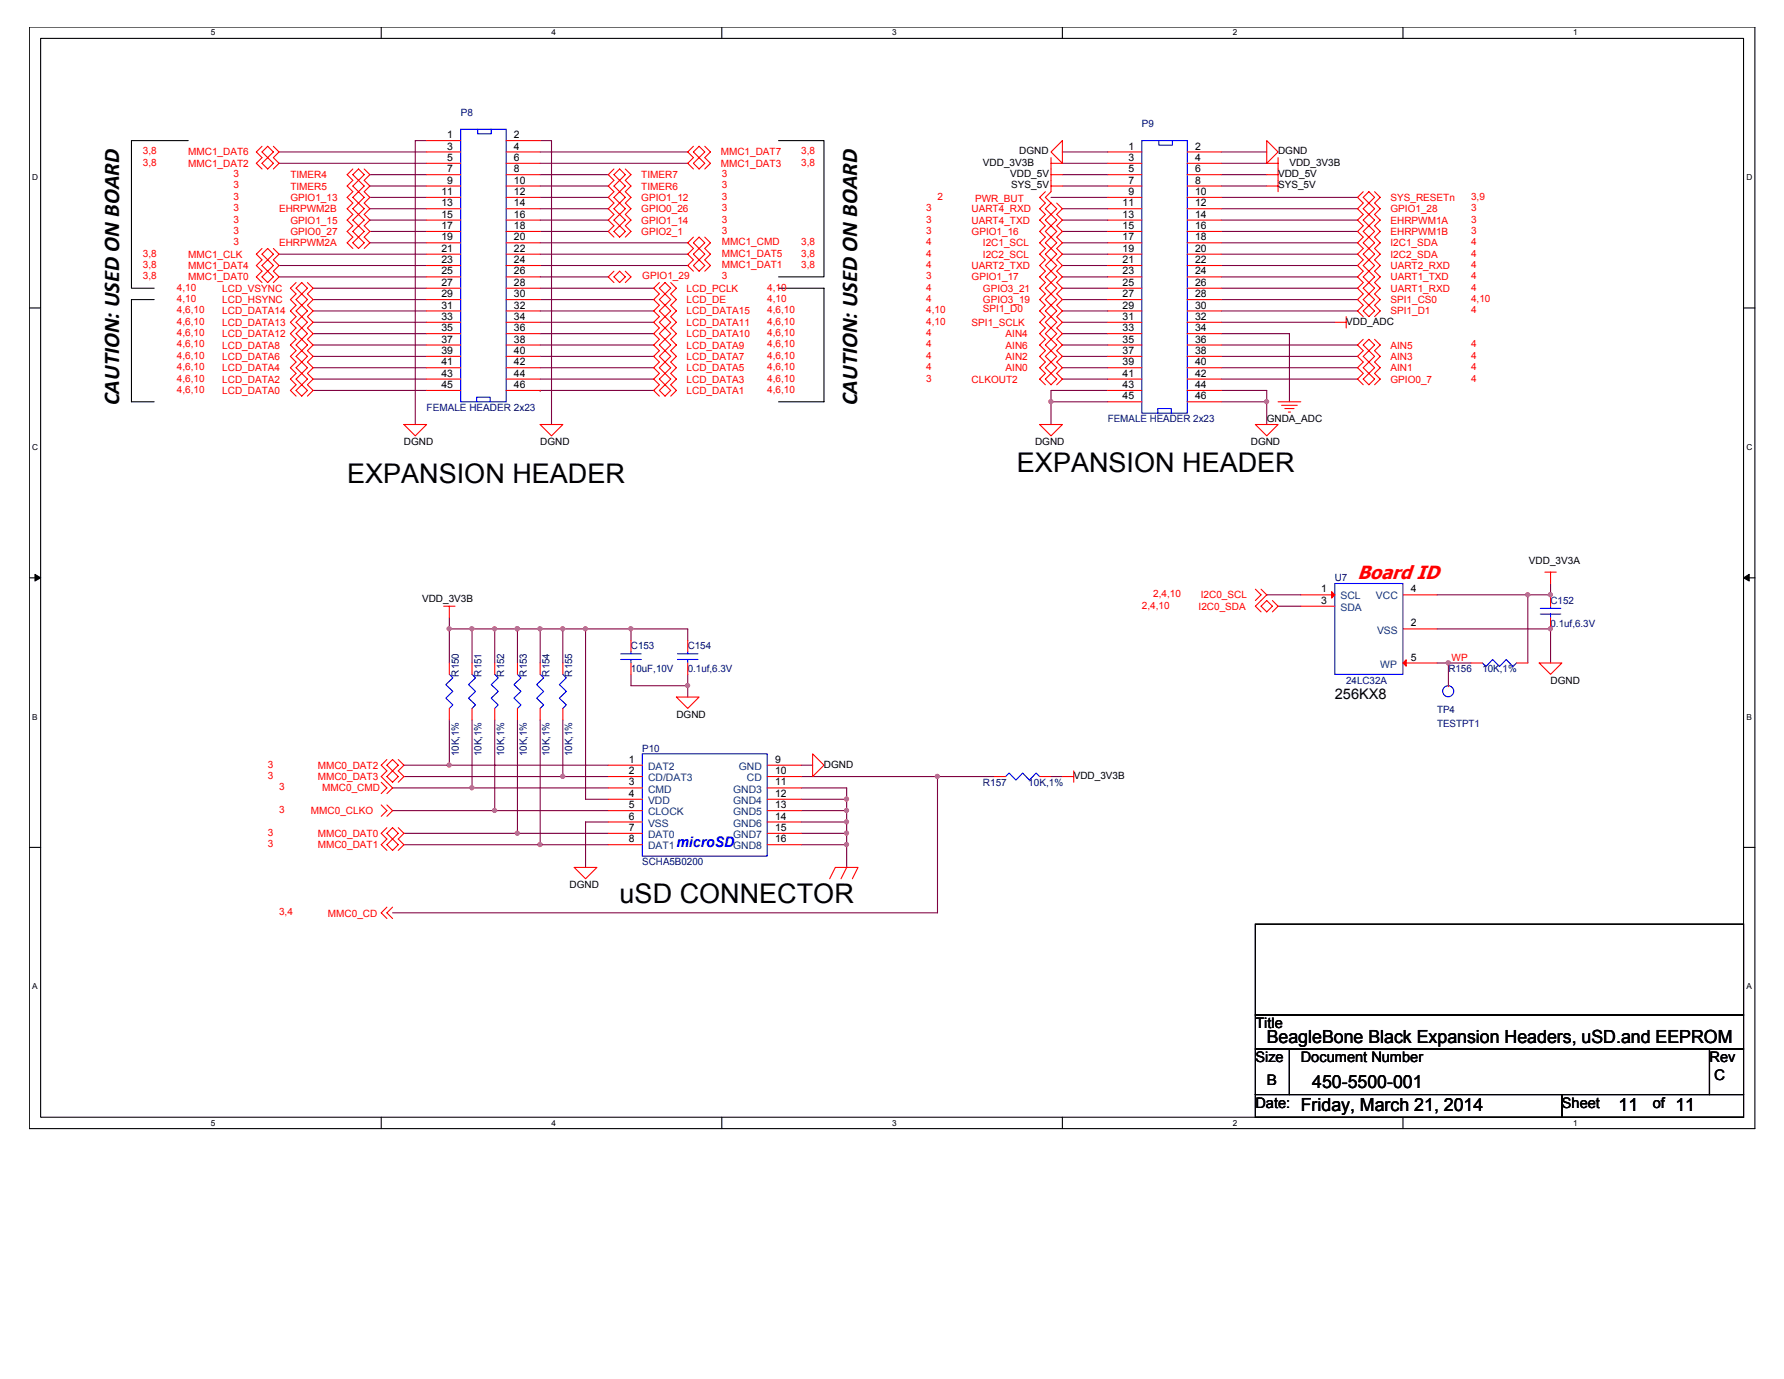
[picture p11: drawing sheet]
<svg xmlns="http://www.w3.org/2000/svg" width="279mm" height="216mm" viewBox="0 0 279 216" stroke-linecap="round" stroke-linejoin="round" font-family="sans-serif">
<path d="M4.6 4.2h270.2v172.5h-270.2zM6.4 6h266.7v168.9h-266.7z" fill="none" stroke="#000" stroke-width=".17"/>
<g fill="#fff">
<path d="M33 4.4h.7v1.4h-.7z"/>
<path d="M33 175.1h.7v1.4h-.7z"/>
</g>
<path d="M59.7 4.2v1.8M59.7 174.9v1.8" fill="none" stroke="#000" stroke-width=".17"/>
<g fill="#fff">
<path d="M86.4 4.4h.7v1.4h-.7z"/>
<path d="M86.4 175.1h.7v1.4h-.7z"/>
</g>
<path d="M113 4.2v1.8M113 174.9v1.8" fill="none" stroke="#000" stroke-width=".17"/>
<g fill="#fff">
<path d="M139.7 4.4h.7v1.4h-.7z"/>
<path d="M139.7 175.1h.7v1.4h-.7z"/>
</g>
<path d="M166.4 4.2v1.8M166.4 174.9v1.8" fill="none" stroke="#000" stroke-width=".17"/>
<g fill="#fff">
<path d="M193.1 4.4h.6v1.4h-.6z"/>
<path d="M193.1 175.1h.6v1.4h-.6z"/>
</g>
<path d="M219.7 4.2v1.8M219.7 174.9v1.8" fill="none" stroke="#000" stroke-width=".17"/>
<g fill="#fff">
<path d="M246.4 4.4h.7v1.4h-.7z"/>
<path d="M246.4 175.1h.7v1.4h-.7z"/>
<path d="M5.1 27.1h.8v1.4h-.8z"/>
<path d="M273.5 27.1h.9v1.4h-.9z"/>
<path d="M5.1 69.3h.8v1.4h-.8z"/>
<path d="M273.5 69.3h.9v1.4h-.9z"/>
</g>
<path d="M4.6 48.2h1.8M273.1 48.2h1.7" fill="none" stroke="#000" stroke-width=".17"/>
<g fill="#fff">
<path d="M5.1 111.5h.8v1.4h-.8z"/>
<path d="M273.5 111.5h.8v1.4h-.8z"/>
</g>
<path d="M4.6 90.5h1.8M273.1 90.5h1.7" fill="none" stroke="#000" stroke-width=".17"/>
<path d="M5.5 89.9l.9 .6-.9 .5zM273.1 90.5l.9-.6v1.1z" fill="#000" stroke="#000" stroke-width=".16"/>
<g fill="#fff">
<path d="M5.1 153.8h.8v1.4h-.8z"/>
<path d="M273.5 153.8h.8v1.4h-.8z"/>
</g>
<g fill="none" stroke="#000" stroke-width=".17">
<path d="M29.5 22h-8.9v23.1h3.5M121.9 22h7.1v21.3h-7.1M24.1 46.9h-3.5v16h3.5M121.9 45.1h7.1v17.8h-7.1M4.6 132.7h1.8M273.1 132.7h1.7M196.6 144.7h76.5v14.2h-76.5zM196.6 158.9h76.5v5.4h-76.5zM196.6 164.3h5.3v7.1h-5.3zM196.6 171.4h48v3.5h-48zM201.9 164.3h65.8v7.1h-65.8zM244.6 171.4h28.5v3.5h-28.5z"/>
<path d="M267.7 164.3h5.4v7.1h-5.4z"/>
</g>
<g fill="none" stroke="#800040" stroke-width=".17">
<path d="M43.7 23.8h23.1M43.7 25.6h23.1M43.7 39.8h23.1M57.9 27.3h8.9M57.9 29.1h8.9M57.9 30.9h8.9M57.9 32.7h8.9M57.9 36.2h8.9M57.9 38h8.9M57.9 34.5h8.9M66.8 22h-1.8v44.5M84.6 22h1.8v44.5"/>
<path d="M84.6 23.8h23.1M84.6 25.6h23.1M84.6 27.3h10.7M84.6 29.1h10.7M84.6 30.9h10.7M84.6 32.7h10.7M84.6 36.2h10.7M84.6 38h23.1M84.6 39.8h23.1M84.6 34.5h10.7M164.6 30.9h8.9M166.4 23.8h7.1"/>
<path d="M166.4 25.6h7.1M166.4 27.3h7.1M166.4 29.1h7.1M166.4 32.7h7.1M166.4 36.2h7.1M166.4 38h7.1M166.4 39.8h7.1M166.4 34.5h7.1M191.3 23.8h7.1M191.3 25.6h7.1M191.3 27.3h7.1M191.3 29.1h7.1"/>
<path d="M191.3 30.9h21.3M191.3 32.7h21.3M191.3 36.2h21.3M191.3 38h21.3M191.3 39.8h21.3M191.3 34.5h21.3M43.7 41.6h23.1M43.7 43.3h23.1M49 45.1h17.8M49 46.9h17.8M49 48.7h17.8M49 50.5h17.8"/>
<path d="M49 52.2h17.8M49 54h17.8M49 55.8h17.8M49 57.6h17.8M49 59.4h17.8M84.6 41.6h23.1M84.6 43.3h10.7M84.6 45.1h17.8M84.6 46.9h17.8M84.6 48.7h17.8M84.6 50.5h17.8M84.6 52.2h17.8"/>
<path d="M84.6 54h17.8M84.6 55.8h17.8M84.6 57.6h17.8M84.6 59.4h17.8M166.4 41.6h7.1M166.4 43.3h7.1M166.4 45.1h7.1M166.4 46.9h7.1M166.4 48.7h7.1M166.4 50.5h7.1M166.4 52.2h7.1M166.4 54h7.1"/>
<path d="M166.4 55.8h7.1M166.4 57.6h7.1M166.4 59.4h7.1M191.3 41.6h21.3M191.3 43.3h21.3M191.3 45.1h21.3M191.3 46.9h21.3M191.3 48.7h21.3M191.3 50.5h17.8M191.3 52.2h10.6v10.7M191.3 54h21.3M191.3 55.8h21.3"/>
<path d="M191.3 57.6h21.3M191.3 59.4h21.3M49 61.1h17.8M84.6 61.1h.1M84.6 61.1h17.8M164.6 62.9h8.9M173.5 61.1h-8.9v5.4M191.3 61.1h7.1v5.4M191.3 62.9h7.1M70.4 98.5h37.3v1.7M70.4 96.7v7.1M73.9 98.5v5.3"/>
<path d="M77.5 98.5v5.3M81 98.5v5.3M84.6 98.5v5.3M88.2 98.5v5.3M91.7 98.5v26.6h3.6M98.8 98.5v1.7M198.4 93.1h5.3M200.2 94.9h3.5M225.1 93.1h14.2v10.7M225.1 98.5h17.7v5.3M242.8 91.4v1.7h-3.5M63.3 119.8h32"/>
<path d="M70.4 112.7v7.1M73.9 112.7v10.7M77.5 112.7v14.2M81 112.7v17.8M84.6 112.7v19.5M88.2 112.7v8.9M98.8 105.6v1.8h8.9M107.7 105.6v3.5M125.5 119.8h1.8M225.1 103.8h5.3M226.8 103.8v3.6M61.5 126.9h33.8"/>
<path d="M61.5 123.4h33.8M63.3 121.6h32M63.3 130.5h32M63.3 132.2h32M95.3 128.7h-3.6v7.1M125.5 125.1h7.1v3.6M125.5 126.9h7.1M125.5 128.7h7.1M125.5 121.6h30.2M125.5 123.4h7.1v1.7M125.5 130.5h7.1M125.5 132.2h7.1"/>
<path d="M132.6 128.7v7.1M146.8 121.6v21.3h-85.3M164.6 121.6h1.8"/>
</g>
<g fill="#f0f" stroke="#f0f" stroke-width=".17">
<circle cx="198.4" cy="62.9" r=".32"/>
<circle cx="164.6" cy="62.9" r=".32"/>
<circle cx="226.8" cy="103.8" r=".32"/>
<circle cx="242.8" cy="98.4" r=".32"/>
<circle cx="242.8" cy="93.1" r=".32"/>
<circle cx="239.3" cy="93.1" r=".32"/>
<circle cx="132.6" cy="126.9" r=".32"/>
<circle cx="81" cy="130.4" r=".32"/>
<circle cx="84.6" cy="132.2" r=".32"/>
<circle cx="91.7" cy="98.4" r=".32"/>
<circle cx="77.5" cy="126.9" r=".32"/>
<circle cx="88.1" cy="98.4" r=".32"/>
<circle cx="81" cy="98.4" r=".32"/>
<circle cx="77.5" cy="98.4" r=".32"/>
<circle cx="73.9" cy="98.4" r=".32"/>
<circle cx="73.9" cy="123.3" r=".32"/>
<circle cx="70.3" cy="119.8" r=".32"/>
<circle cx="88.1" cy="121.6" r=".32"/>
<circle cx="146.8" cy="121.6" r=".32"/>
<circle cx="132.6" cy="132.2" r=".32"/>
<circle cx="107.7" cy="107.3" r=".32"/>
<circle cx="98.8" cy="98.4" r=".32"/>
<circle cx="84.6" cy="98.4" r=".32"/>
<circle cx="70.3" cy="98.4" r=".32"/>
<circle cx="132.6" cy="125.1" r=".32"/>
<circle cx="132.6" cy="128.7" r=".32"/>
<circle cx="132.6" cy="130.4" r=".32"/>
</g>
<g fill="none" stroke="#f00" stroke-width=".17">
<path d="M41 38.9l-.9 .9 .9 .9-.9 .9 .9 .9-.9 .8 .9 .9M41 22.9l-.9 .9 .9 .9-.9 .9 .9 .9M41 25.6l.9-.9 .9 .9-.9 .9zM41.9 38.9l.9 .9-.9 .9-.9-.9zM41.9 22.9l.9 .9-.9 .9-.9-.9zM42.8 38.9l.9 .9-.9 .9 .9 .9-.9 .9 .9 .8-.9 .9M42.8 22.9l.9 .9-.9 .9 .9 .9-.9 .9M55.3 26.5l-.9 .8 .9 .9-.9 .9 .9 .9-.9 .9 .9 .9-.9 .9 .9 .9-.9 .9 .9 .8-.9 .9 .9 .9-.9 .9 .9 .9M55.3 27.3l.8-.8 .9 .8-.9 .9zM55.3 38l.8-.9 .9 .9-.9 .9zM56.1 31.8l-.8 .9 .8 .9M56.1 31.8l.9 .9-.9 .9"/>
<path d="M56.1 35.3l-.8 .9 .8 .9M56.1 35.3l.9 .9-.9 .9M56.1 30l-.8 .9 .8 .9M56.1 30l.9 .9-.9 .9M56.1 33.6l-.8 .9 .8 .8M56.1 33.6l.9 .9-.9 .8M56.1 28.2l-.8 .9 .8 .9M56.1 28.2l.9 .9-.9 .9M57 26.5l.9 .8-.9 .9 .9 .9-.9 .9 .9 .9-.9 .9 .9 .9-.9 .9 .9 .9-.9 .8 .9 .9-.9 .9 .9 .9-.9 .9M66.8 27.3h5.4M66.8 29.1h5.4M66.8 25.6h5.4"/>
<path d="M66.8 22h5.4M66.8 23.8h5.4M66.8 30.9h5.4M66.8 32.7h5.4M66.8 34.5h5.4M66.8 36.2h5.4M66.8 38h5.4M66.8 39.8h5.4M79.3 27.3h5.3M79.3 29.1h5.3M79.3 25.6h5.3M79.3 22h5.3"/>
<path d="M79.3 23.8h5.3M79.3 30.9h5.3M79.3 32.7h5.3M79.3 34.5h5.3M79.3 36.2h5.3M79.3 38h5.3M79.3 39.8h5.3M96.2 26.5l-.9 .8 .9 .9-.9 .9 .9 .9-.9 .9 .9 .9-.9 .9 .9 .9-.9 .9 .9 .8-.9 .9 .9 .9M97 31.8l-.8 .9 .8 .9M97 31.8l.9 .9-.9 .9M97 30l-.8 .9 .8 .9M97 30l.9 .9-.9 .9"/>
<path d="M97 33.6l-.8 .9 .8 .8M97 33.6l.9 .9-.9 .8M97 26.5l.9 .8-.9 .9-.8-.9zM97 28.2l-.8 .9 .8 .9M97 28.2l.9 .9-.9 .9M97 35.3l.9 .9-.9 .9-.8-.9zM97.9 26.5l.9 .8-.9 .9 .9 .9-.9 .9 .9 .9-.9 .9 .9 .9-.9 .9 .9 .9-.9 .8 .9 .9-.9 .9M108.6 37.1l-.9 .9 .9 .9-.9 .9 .9 .9-.9 .9 .9 .9M108.6 22.9l-.9 .9 .9 .9-.9 .9 .9 .9M109.5 37.1l.9 .9-.9 .9-.9-.9zM109.5 22.9l.9 .9-.9 .9-.9-.9zM109.5 24.7l.9 .9-.9 .9-.9-.9z"/>
<path d="M109.5 38.9l-.9 .9 .9 .9M109.5 38.9l.9 .9-.9 .9M110.4 37.1l.9 .9-.9 .9 .9 .9-.9 .9 .9 .9-.9 .9M110.4 22.9l.9 .9-.9 .9 .9 .9-.9 .9M163.7 30l-.9 .9 .9 .9-.9 .9 .9 .9-.9 .9 .9 .8-.9 .9 .9 .9-.9 .9 .9 .9-.9 .9 .9 .9-.9 .9 .9 .9-.9 .8 .9 .9-.9 .9 .9 .9-.9 .9 .9 .9-.9 .9 .9 .9-.9 .9 .9 .8-.9 .9 .9 .9-.9 .9 .9 .9-.9 .9 .9 .9-.9 .9 .9 .9-.9 .9 .9 .8M164.6 23.8l1.8-1.8v3.6zM164.6 38.9l-.9 .9 .9 .9M164.6 38.9l.9 .9-.9 .9M164.6 37.1l-.9 .9 .9 .9M164.6 37.1l.9 .9-.9 .9M164.6 31.8l-.9 .9 .9 .9M164.6 31.8l.9 .9-.9 .9"/>
<path d="M164.6 24.7v5.3l-.9 .9 .9 .9M164.6 33.6l-.9 .9 .9 .8M164.6 33.6l.9 .9-.9 .8M164.6 35.3l-.9 .9 .9 .9M164.6 35.3l.9 .9-.9 .9M164.6 27.3h1.8M164.6 29.1h1.8M164.6 25.6h1.8M165.5 31.8l.9 .9-.9 .9 .9 .9-.9 .8 .9 .9-.9 .9 .9 .9-.9 .9 .9 .9-.9 .9 .9 .9-.9 .9 .9 .8-.9 .9 .9 .9-.9 .9 .9 .9-.9 .9 .9 .9-.9 .9 .9 .9-.9 .8 .9 .9-.9 .9 .9 .9-.9 .9 .9 .9-.9 .9 .9 .9-.9 .9 .9 .9-.9 .8M173.5 27.3h5.3M173.5 29.1h5.3M173.5 25.6h5.3"/>
<path d="M173.5 23.8h5.3M173.5 30.9h5.3M173.5 32.7h5.3M173.5 34.5h5.3M173.5 36.2h5.3M173.5 38h5.3M173.5 39.8h5.3M185.9 27.3h5.4M185.9 29.1h5.4M185.9 25.6h5.4M185.9 23.8h5.4M185.9 30.9h5.4"/>
<path d="M185.9 32.7h5.4M185.9 34.5h5.4M185.9 36.2h5.4M185.9 38h5.4M185.9 39.8h5.4M198.4 22l1.8 1.8-1.8 1.8zM198.4 27.3h1.8M198.4 29.1h1.8M198.4 25.6h1.8M200.2 24.7v5.3M213.5 30l-.9 .9 .9 .9-.9 .9 .9 .9-.9 .9 .9 .8-.9 .9 .9 .9-.9 .9 .9 .9-.9 .9 .9 .9-.9 .9 .9 .9-.9 .8 .9 .9-.9 .9 .9 .9-.9 .9 .9 .9-.9 .9 .9 .9M214.4 38.9l-.9 .9 .9 .9"/>
<path d="M214.4 38.9l.9 .9-.9 .9M214.4 37.1l-.9 .9 .9 .9M214.4 37.1l.9 .9-.9 .9M214.4 33.6l-.9 .9 .9 .8M214.4 33.6l.9 .9-.9 .8M214.4 30l.9 .9-.9 .9-.9-.9zM214.4 31.8l-.9 .9 .9 .9M214.4 31.8l.9 .9-.9 .9M214.4 35.3l-.9 .9 .9 .9M214.4 35.3l.9 .9-.9 .9M215.3 30l.9 .9-.9 .9 .9 .9-.9 .9 .9 .9-.9 .8 .9 .9-.9 .9 .9 .9-.9 .9 .9 .9-.9 .9 .9 .9-.9 .9 .9 .8-.9 .9 .9 .9-.9 .9 .9 .9-.9 .9 .9 .9-.9 .9M41.9 40.7l-.9 .9 .9 .9"/>
<path d="M41.9 40.7l.9 .9-.9 .9M41.9 42.5l.9 .8-.9 .9-.9-.9zM46.4 44.2l-.9 .9 .9 .9-.9 .9 .9 .9-.9 .9 .9 .9-.9 .9 .9 .8-.9 .9 .9 .9-.9 .9 .9 .9-.9 .9 .9 .9-.9 .9 .9 .9-.9 .9 .9 .8-.9 .9 .9 .9M46.4 45.1l.9-.9 .8 .9-.8 .9zM47.3 51.3l-.9 .9 .9 .9M47.3 51.3l.8 .9-.8 .9M47.3 53.1l-.9 .9 .9 .9M47.3 53.1l.8 .9-.8 .9M47.3 54.9l-.9 .9 .9 .9M47.3 54.9l.8 .9-.8 .9M47.3 56.7l-.9 .9 .9 .9M47.3 56.7l.8 .9-.8 .9"/>
<path d="M47.3 58.5l-.9 .9 .9 .8M47.3 58.5l.8 .9-.8 .8M47.3 47.8l-.9 .9 .9 .9M47.3 47.8l.8 .9-.8 .9M47.3 46l-.9 .9 .9 .9M47.3 46l.8 .9-.8 .9M47.3 49.6l-.9 .9 .9 .8M47.3 49.6l.8 .9-.8 .8M48.1 44.2l.9 .9-.9 .9 .9 .9-.9 .9 .9 .9-.9 .9 .9 .9-.9 .8 .9 .9-.9 .9 .9 .9-.9 .9 .9 .9-.9 .9 .9 .9-.9 .9 .9 .9-.9 .8 .9 .9-.9 .9M66.8 50.5h5.4M66.8 41.6h5.4M66.8 43.3h5.4"/>
<path d="M66.8 45.1h5.4M66.8 46.9h5.4M66.8 48.7h5.4M66.8 52.2h5.4M66.8 54h5.4M66.8 55.8h5.4M66.8 57.6h5.4M66.8 59.4h5.4M79.3 50.5h5.3M79.3 41.6h5.3M79.3 43.3h5.3M79.3 45.1h5.3"/>
<path d="M79.3 46.9h5.3M79.3 48.7h5.3M79.3 52.2h5.3M79.3 54h5.3M79.3 55.8h5.3M79.3 57.6h5.3M79.3 59.4h5.3M96.2 42.5l-.9 .8 .9 .9M97 42.5l.9 .8-.9 .9-.8-.9zM97.9 42.5l.9 .8-.9 .9M103.3 44.2l-.9 .9 .9 .9-.9 .9 .9 .9-.9 .9 .9 .9-.9 .9 .9 .8-.9 .9 .9 .9-.9 .9 .9 .9-.9 .9 .9 .9-.9 .9 .9 .9-.9 .9 .9 .8-.9 .9 .9 .9M104.2 58.5l-.9 .9 .9 .8"/>
<path d="M104.2 58.5l.8 .9-.8 .8M104.2 56.7l-.9 .9 .9 .9M104.2 56.7l.8 .9-.8 .9M104.2 54.9l-.9 .9 .9 .9M104.2 54.9l.8 .9-.8 .9M104.2 53.1l-.9 .9 .9 .9M104.2 53.1l.8 .9-.8 .9M104.2 44.2l.8 .9-.8 .9-.9-.9zM104.2 47.8l-.9 .9 .9 .9M104.2 47.8l.8 .9-.8 .9M104.2 46l-.9 .9 .9 .9M104.2 46l.8 .9-.8 .9"/>
<path d="M104.2 49.6l-.9 .9 .9 .8M104.2 49.6l.8 .9-.8 .8M104.2 51.3l-.9 .9 .9 .9M104.2 51.3l.8 .9-.8 .9M105 44.2l.9 .9-.9 .9 .9 .9-.9 .9 .9 .9-.9 .9 .9 .9-.9 .8 .9 .9-.9 .9 .9 .9-.9 .9 .9 .9-.9 .9 .9 .9-.9 .9 .9 .9-.9 .8 .9 .9-.9 .9M109.5 40.7l.9 .9-.9 .9-.9-.9zM163.7 59.4l.9-.9 .9 .9-.9 .8zM164.6 47.8l-.9 .9 .9 .9M164.6 47.8l.9 .9-.9 .9M164.6 44.2l-.9 .9 .9 .9M164.6 44.2l.9 .9-.9 .9M164.6 46l-.9 .9 .9 .9"/>
<path d="M164.6 46l.9 .9-.9 .9M164.6 40.7l-.9 .9 .9 .9M164.6 40.7l.9 .9-.9 .9M164.6 51.3l-.9 .9 .9 .9M164.6 51.3l.9 .9-.9 .9M164.6 53.1l-.9 .9 .9 .9M164.6 53.1l.9 .9-.9 .9M164.6 54.9l-.9 .9 .9 .9M164.6 54.9l.9 .9-.9 .9M164.6 56.7l-.9 .9 .9 .9M164.6 56.7l.9 .9-.9 .9M164.6 49.6l-.9 .9 .9 .8"/>
<path d="M164.6 49.6l.9 .9-.9 .8M164.6 42.5l-.9 .8 .9 .9M164.6 42.5l.9 .8-.9 .9M173.5 50.5h5.3M173.5 41.6h5.3M173.5 43.3h5.3M173.5 45.1h5.3M173.5 46.9h5.3M173.5 48.7h5.3M173.5 52.2h5.3M173.5 54h5.3M173.5 55.8h5.3"/>
<path d="M173.5 57.6h5.3M173.5 59.4h5.3M185.9 50.5h5.4M185.9 41.6h5.4M185.9 43.3h5.4M185.9 45.1h5.4M185.9 46.9h5.4M185.9 48.7h5.4M185.9 52.2h5.4M185.9 54h5.4M185.9 55.8h5.4M185.9 57.6h5.4"/>
<path d="M185.9 59.4h5.4M209.1 50.5h1.7M210.8 49.6v1.7M213.5 53.1l-.9 .9 .9 .9-.9 .9 .9 .9-.9 .9 .9 .9-.9 .9 .9 .8M214.4 47.8l.9 .9-.9 .9-.9-.9zM214.4 46l-.9 .9 .9 .9M214.4 46l.9 .9-.9 .9M214.4 42.5l-.9 .8 .9 .9M214.4 42.5l.9 .8-.9 .9M214.4 40.7l-.9 .9 .9 .9M214.4 40.7l.9 .9-.9 .9M214.4 44.2l-.9 .9 .9 .9"/>
<path d="M214.4 44.2l.9 .9-.9 .9M214.4 53.1l.9 .9-.9 .9-.9-.9zM214.4 54.9l-.9 .9 .9 .9M214.4 54.9l.9 .9-.9 .9M214.4 56.7l-.9 .9 .9 .9M214.4 56.7l.9 .9-.9 .9M214.4 58.5l.9 .9-.9 .8-.9-.8zM215.3 53.1l.9 .9-.9 .9 .9 .9-.9 .9 .9 .9-.9 .9 .9 .9-.9 .8M46.4 61.1l.9-.9 .8 .9-.8 .9zM63.3 66.5h3.5l-1.8 1.7zM66.8 61.1h5.4M79.3 61.1h5.3"/>
<path d="M84.6 66.5h3.6l-1.8 1.7zM104.2 60.2l.8 .9-.8 .9-.9-.9zM162.8 66.5h3.6l-1.8 1.7zM173.5 62.9h5.3M173.5 61.1h5.3M185.9 62.9h5.4M185.9 61.1h5.4M196.6 66.5h3.6l-1.8 1.7zM200.2 62.9h3.5M200.7 63.5h2.5M201.2 64h1.5M201.8 64.5h.3"/>
<path d="M69.5 94.9h1.8M70.4 94.9v1.8M196.6 92.2l.9 .9-.9 .9M197.5 92.2l.9 .9-1.8 1.8 .9 .9M198.4 94l.9 .9-.9 .9-.9-.9zM199.3 94l.9 .9-.9 .9M203.7 94.9h5.4M203.7 93.1h5.4M219.7 93.1h5.4M219.7 98.5h5.4M241.9 89.6h1.8M242.8 89.6v1.8"/>
<path d="M242.8 93.1v1.8M242.8 96.7v1.8M60.6 118.9l-.9 .9 .9 .9-.9 .9 1.8 1.8-.9 .8M60.6 119.8l.9-.9 .9 .9-.9 .9zM62.4 118.9l.9 .9-.9 .9 .9 .9-.9 .9M70.4 103.8v1.8M70.4 110.9v1.8M73.9 103.8v1.8M73.9 110.9v1.8M77.5 103.8v1.8M77.5 110.9v1.8M81 103.8v1.8"/>
<path d="M81 110.9v1.8M84.6 103.8v1.8M84.6 110.9v1.8M88.2 103.8v1.8M88.2 110.9v1.8M95.3 119.8h5.3M98.8 100.2v1.8M98.8 103.8v1.8M105.9 109.1h3.6l-1.8 1.8zM107.7 100.2v1.8M107.7 103.8v1.8M120.2 119.8h5.3"/>
<path d="M127.3 118l1.7 1.8-1.7 1.8zM219.7 103.8h5.4M226.8 107.4h.1M230.4 103.8h1.8M237.5 103.8h1.8M241.1 103.8h3.5l-1.8 1.8zM59.7 126l.9 .9-.9 .9M59.7 122.5l.9 .9-.9 .8M60.6 126l.9 .9-.9 .9M60.6 129.6l-.9 .9 .9 .9-.9 .8 .9 .9M60.6 130.5l.9-.9 .9 .9-.9 .9zM60.6 132.2l.9-.8 .9 .8-.9 .9z"/>
<path d="M61.5 120.7l.9 .9-.9 .9-.9-.9zM62.4 129.6l.9 .9-.9 .9 .9 .8-.9 .9M89.9 135.8h3.6l-1.8 1.8zM95.3 121.6h5.3M95.3 123.4h5.3M95.3 125.1h5.3M95.3 126.9h5.3M95.3 128.7h5.3M95.3 130.5h5.3M95.3 132.2h5.3M120.2 121.6h5.3M120.2 123.4h5.3"/>
<path d="M120.2 125.1h5.3M120.2 126.9h5.3M120.2 128.7h5.3M120.2 130.5h5.3M120.2 132.2h5.3M129.9 137.6l.9-1.8h3.6l-.9 1.8M132.6 135.8l-.9 1.8M155.7 121.6h1.8M162.8 121.6h1.8M166.4 121.6h1.8M168.2 120.7v1.8M60.6 142l-.9 .9 .9 .9"/>
<path d="M61.5 142l-.9 .9 .9 .9"/>
</g>
<g fill="none" stroke="#00f" stroke-width=".17">
<path d="M72.2 20.2h7.1v42.7h-7.1zM74.8 20.2v.8h2.1v-.8M178.8 22h7.1v42.7h-7.1zM181.5 22v.7h2.1v-.7M74.6 62.9v-.7h2.2v.7M181.3 64.7v-.7h2.1v.7M209.1 91.4h10.6v14.2h-10.6zM241.2 96.1h3.2M241.2 95.2h3.2M242.8 94.9v.3M242.8 96.1v.6M70.4 105.6l.5 .5-1.1 1.1 1.1 1-1.1 1.1 1.1 1.1-.5 .5"/>
<path d="M73.9 105.6l.6 .5-1.1 1.1 1.1 1-1.1 1.1 1.1 1.1-.6 .5M77.5 105.6l.5 .5-1.1 1.1 1.1 1-1.1 1.1 1.1 1.1-.5 .5M81 105.6l.6 .5-1.1 1.1 1.1 1-1.1 1.1 1.1 1.1-.6 .5M84.6 105.6l.5 .5-1.1 1.1 1.1 1-1.1 1.1 1.1 1.1-.5 .5M88.2 105.6l.5 .5-1.1 1.1 1.1 1-1.1 1.1 1.1 1.1-.5 .5M97.2 103.3h3.2M97.2 102.4h3.2M98.8 102v.4M98.8 103.3v.5M100.6 118h19.6v16h-19.6zM106.1 103.3h3.2M106.1 102.4h3.2"/>
<path d="M107.7 102v.4M107.7 103.3v.5M232.2 103.8l.5 .6 1.1-1.1 1 1.1 1.1-1.1 1.1 1.1 .5-.6M157.5 121.6l.5-.6 1.1 1.1 1.1-1.1 1 1.1 1.1-1.1 .5 .6"/>
<circle cx="226.8" cy="108.2" r=".87"/>
</g>
<g fill="#f00" stroke="#f00" stroke-width=".17">
<path d="M208.5 92.6l.6 .5-.6 .5z"/>
<path d="M219.7 103.8l.5-.5v1z"/>
</g>
<g font-size="4.2">
<text x="54.4" y="75.6">EXPANSION HEADER</text>
<text x="159.3" y="73.8">EXPANSION HEADER</text>
<text x="97" y="141.4">uSD CONNECTOR</text>
</g>
<g font-size="3.5">
<text x="18.7" y="63.5" transform="rotate(-90 18.7 63.5)">CAUTION: USED ON BOARD</text>
<text x="134.3" y="63.5" transform="rotate(-90 134.3 63.5)">CAUTION: USED ON BOARD</text>
</g>
<text font-size="3" fill="#f00" x="212.6" y="90.6">Board ID</text>
<g font-size="2.8">
<text x="198.4" y="163.2">BeagleBone Black Expansion Headers, uSD.and EEPROM</text>
<text x="203.7" y="173.9">Friday, March 21, 2014</text>
<text x="205.5" y="170.3">450-5500-001</text>
<text x="253.5" y="173.9">11</text>
<text x="262.4" y="173.9">11</text>
</g>
<g font-size="2.3">
<text x="209.1" y="109.4">256KX8</text>
<text x="196.6" y="161">Title</text>
<text x="196.6" y="166.3">Size</text>
<text x="203.7" y="166.3">Document Number</text>
<text x="267.7" y="166.3">Rev</text>
<text x="196.6" y="173.4">Date:</text>
<text x="198.4" y="169.9">B</text>
<text x="244.6" y="173.4">Sheet</text>
<text x="258.8" y="173.4">of</text>
<text x="268.4" y="169.2">C</text>
</g>
<text font-size="2.3" fill="#00f" x="105.9" y="132.5">microSD</text>
<g font-size="1.6">
<text x="70" y="21.6">1</text>
<text x="70" y="23.4">3</text>
<text x="80.5" y="21.6">2</text>
<text x="80.5" y="23.4">4</text>
<text x="176.7" y="23.4">1</text>
<text x="187.2" y="23.4">2</text>
<text x="70" y="25.2">5</text>
<text x="70" y="27">7</text>
<text x="70" y="28.7">9</text>
<text x="80.5" y="25.2">6</text>
<text x="80.5" y="27">8</text>
<text x="80.5" y="28.7">10</text>
<text x="153.9" y="26">VDD_3V3B</text>
<text x="158.2" y="27.7">VDD_5V</text>
<text x="158.4" y="29.5">SYS_5V</text>
<text x="159.6" y="24.2">DGND</text>
<text x="176.7" y="25.2">3</text>
<text x="176.7" y="27">5</text>
<text x="176.7" y="28.7">7</text>
<text x="187.2" y="25.2">4</text>
<text x="187.2" y="27">6</text>
<text x="187.2" y="28.7">8</text>
<text x="200.2" y="27.7">VDD_5V</text>
<text x="200.2" y="29.5">SYS_5V</text>
<text x="200.2" y="24.2">DGND</text>
<text x="201.9" y="26">VDD_3V3B</text>
<text x="69.1" y="30.5">11</text>
<text x="69.1" y="32.3">13</text>
<text x="69.1" y="34.1">15</text>
<text x="69.1" y="35.9">17</text>
<text x="80.5" y="30.5">12</text>
<text x="80.5" y="32.3">14</text>
<text x="80.5" y="34.1">16</text>
<text x="80.5" y="35.9">18</text>
<text x="175.8" y="32.3">11</text>
<text x="175.8" y="34.1">13</text>
<text x="175.8" y="35.9">15</text>
<text x="176.7" y="30.5">9</text>
<text x="187.2" y="30.5">10</text>
<text x="187.2" y="32.3">12</text>
<text x="187.2" y="34.1">14</text>
<text x="187.2" y="35.9">16</text>
<text x="69.1" y="37.6">19</text>
<text x="69.1" y="39.4">21</text>
<text x="69.1" y="41.2">23</text>
<text x="80.5" y="37.6">20</text>
<text x="80.5" y="39.4">22</text>
<text x="80.5" y="41.2">24</text>
<text x="175.8" y="37.6">17</text>
<text x="175.8" y="39.4">19</text>
<text x="175.8" y="41.2">21</text>
<text x="187.2" y="37.6">18</text>
<text x="187.2" y="39.4">20</text>
<text x="187.2" y="41.2">22</text>
<text x="69.1" y="43">25</text>
<text x="69.1" y="44.7">27</text>
<text x="69.1" y="46.5">29</text>
<text x="80.5" y="43">26</text>
<text x="80.5" y="44.7">28</text>
<text x="80.5" y="46.5">30</text>
<text x="175.8" y="43">23</text>
<text x="175.8" y="44.7">25</text>
<text x="175.8" y="46.5">27</text>
<text x="187.2" y="43">24</text>
<text x="187.2" y="44.7">26</text>
<text x="187.2" y="46.5">28</text>
<text x="69.1" y="48.3">31</text>
<text x="69.1" y="50.1">33</text>
<text x="69.1" y="51.9">35</text>
<text x="69.1" y="53.6">37</text>
<text x="80.5" y="48.3">32</text>
<text x="80.5" y="50.1">34</text>
<text x="80.5" y="51.9">36</text>
<text x="80.5" y="53.6">38</text>
<text x="175.8" y="48.3">29</text>
<text x="175.8" y="50.1">31</text>
<text x="175.8" y="51.9">33</text>
<text x="175.8" y="53.6">35</text>
<text x="187.2" y="48.3">30</text>
<text x="187.2" y="50.1">32</text>
<text x="187.2" y="51.9">34</text>
<text x="187.2" y="53.6">36</text>
<text x="210.8" y="50.8">VDD_ADC</text>
<text x="69.1" y="55.4">39</text>
<text x="69.1" y="57.2">41</text>
<text x="69.1" y="59">43</text>
<text x="80.5" y="55.4">40</text>
<text x="80.5" y="57.2">42</text>
<text x="80.5" y="59">44</text>
<text x="175.8" y="55.4">37</text>
<text x="175.8" y="57.2">39</text>
<text x="175.8" y="59">41</text>
<text x="187.2" y="55.4">38</text>
<text x="187.2" y="57.2">40</text>
<text x="187.2" y="59">42</text>
<text x="69.1" y="60.7">45</text>
<text x="80.5" y="60.7">46</text>
<text x="175.8" y="60.7">43</text>
<text x="175.8" y="62.5">45</text>
<text x="187.2" y="60.7">44</text>
<text x="187.2" y="62.5">46</text>
<text x="63.3" y="69.7">DGND</text>
<text x="84.6" y="69.7">DGND</text>
<text x="162.1" y="69.7">DGND</text>
<text x="195.9" y="69.7">DGND</text>
<text x="198.4" y="66.1">GNDA_ADC</text>
<text x="239.5" y="88.3">VDD_3V3A</text>
<text x="66.1" y="94.2">VDD_3V3B</text>
<text x="206.9" y="92.8">1</text>
<text x="206.9" y="94.5">3</text>
<text x="221" y="92.8">4</text>
<text x="221" y="98.1">2</text>
<text x="221" y="103.4">5</text>
<text x="242.8" y="107">DGND</text>
<text x="105.9" y="112.4">DGND</text>
<text x="98.5" y="119.4">1</text>
<text x="121.4" y="119.4">9</text>
<text x="98.5" y="121.2">2</text>
<text x="98.5" y="123">3</text>
<text x="98.5" y="124.8">4</text>
<text x="121.4" y="123">11</text>
<text x="121.4" y="124.8">12</text>
<text x="121.4" y="121.2">10</text>
<text x="129" y="120.2">DGND</text>
<text x="168.2" y="122">VDD_3V3B</text>
<text x="98.5" y="126.5">5</text>
<text x="98.5" y="128.3">6</text>
<text x="98.5" y="130.1">7</text>
<text x="98.5" y="131.9">8</text>
<text x="121.4" y="126.5">13</text>
<text x="121.4" y="128.3">14</text>
<text x="121.4" y="130.1">15</text>
<text x="121.4" y="131.9">16</text>
<text x="89.2" y="139">DGND</text>
</g>
<g font-size="1.6" fill="#000080">
<text x="72.2" y="18.1">P8</text>
<text x="178.8" y="19.9">P9</text>
<text x="66.8" y="64.3">FEMALE HEADER 2x23</text>
<text x="173.5" y="66.1">FEMALE HEADER 2x23</text>
<text x="209.1" y="91">U7</text>
<text x="242.8" y="94.6">C152</text>
<text x="98.8" y="101.7">C153</text>
<text x="107.7" y="101.7">C154</text>
<text x="242.8" y="98.1">0.1uf,6.3V</text>
<text x="71.9" y="105.9" transform="rotate(-90 71.9 105.9)">R150</text>
<text x="75.4" y="105.9" transform="rotate(-90 75.4 105.9)">R151</text>
<text x="79" y="105.9" transform="rotate(-90 79 105.9)">R152</text>
<text x="82.5" y="105.9" transform="rotate(-90 82.5 105.9)">R153</text>
<text x="86.1" y="105.9" transform="rotate(-90 86.1 105.9)">R154</text>
<text x="89.6" y="105.9" transform="rotate(-90 89.6 105.9)">R155</text>
<text x="98.8" y="105.2">10uF,10V</text>
<text x="107.7" y="105.2">0.1uf,6.3V</text>
<text x="210.8" y="107">24LC32A</text>
<text x="226.8" y="105.2">R156</text>
<text x="232.2" y="105.2">10K,1%</text>
<text x="225.1" y="111.6">TP4</text>
<text x="225.1" y="113.8">TESTPT1</text>
<text x="71.9" y="118.4" transform="rotate(-90 71.9 118.4)">10K,1%</text>
<text x="75.4" y="118.4" transform="rotate(-90 75.4 118.4)">10K,1%</text>
<text x="79" y="118.4" transform="rotate(-90 79 118.4)">10K,1%</text>
<text x="82.5" y="118.4" transform="rotate(-90 82.5 118.4)">10K,1%</text>
<text x="86.1" y="118.4" transform="rotate(-90 86.1 118.4)">10K,1%</text>
<text x="89.6" y="118.4" transform="rotate(-90 89.6 118.4)">10K,1%</text>
<text x="100.6" y="117.7">P10</text>
<text x="153.9" y="123">R157</text>
<text x="161" y="123">10K,1%</text>
<text x="100.6" y="135.5">SCHA5B0200</text>
</g>
<g font-size="1.6" fill="#f00">
<text x="22.4" y="24.2">3,8</text>
<text x="22.4" y="25.9">3,8</text>
<text x="29.5" y="24.3">MMC1_DAT6</text>
<text x="29.5" y="26.1">MMC1_DAT2</text>
<text x="36.6" y="27.7">3</text>
<text x="36.6" y="29.5">3</text>
<text x="45.5" y="27.9">TIMER4</text>
<text x="45.5" y="29.7">TIMER5</text>
<text x="100.4" y="27.9">TIMER7</text>
<text x="100.4" y="29.7">TIMER6</text>
<text x="112.9" y="24.3">MMC1_DAT7</text>
<text x="112.9" y="26.1">MMC1_DAT3</text>
<text x="113" y="27.7">3</text>
<text x="113" y="29.5">3</text>
<text x="125.5" y="24.2">3,8</text>
<text x="125.5" y="25.9">3,8</text>
<text x="36.6" y="31.3">3</text>
<text x="36.6" y="34.8">3</text>
<text x="36.6" y="33.1">3</text>
<text x="43.7" y="33.2">EHRPWM2B</text>
<text x="45.5" y="31.5">GPIO1_13</text>
<text x="45.5" y="35">GPIO1_15</text>
<text x="100.4" y="33.2">GPIO0_26</text>
<text x="100.4" y="31.5">GPIO1_12</text>
<text x="100.4" y="35">GPIO1_14</text>
<text x="113" y="33.1">3</text>
<text x="113" y="31.3">3</text>
<text x="113" y="34.8">3</text>
<text x="145" y="33.1">3</text>
<text x="145" y="34.8">3</text>
<text x="146.8" y="31.3">2</text>
<text x="152.2" y="33.2">UART4_RXD</text>
<text x="152.2" y="35">UART4_TXD</text>
<text x="152.7" y="31.6">PWR_BUT</text>
<text x="217.8" y="35">EHRPWM1A</text>
<text x="217.8" y="31.5">SYS_RESETn</text>
<text x="217.8" y="33.2">GPIO1_28</text>
<text x="230.4" y="34.8">3</text>
<text x="230.4" y="31.3">3,9</text>
<text x="230.4" y="33.1">3</text>
<text x="22.4" y="40.2">3,8</text>
<text x="22.4" y="42">3,8</text>
<text x="29.5" y="40.3">MMC1_CLK</text>
<text x="36.6" y="36.6">3</text>
<text x="36.6" y="38.4">3</text>
<text x="43.7" y="38.6">EHRPWM2A</text>
<text x="45.5" y="36.8">GPIO0_27</text>
<text x="100.4" y="36.8">GPIO2_1</text>
<text x="113" y="36.6">3</text>
<text x="113" y="38.4">MMC1_CMD</text>
<text x="113" y="40.2">MMC1_DAT5</text>
<text x="113" y="42">MMC1_DAT1</text>
<text x="125.5" y="38.4">3,8</text>
<text x="125.5" y="40.2">3,8</text>
<text x="125.5" y="42">3,8</text>
<text x="145" y="40.2">4</text>
<text x="145" y="38.4">4</text>
<text x="145" y="42">4</text>
<text x="145" y="36.6">3</text>
<text x="152.2" y="36.8">GPIO1_16</text>
<text x="153.9" y="40.3">I2C2_SCL</text>
<text x="153.9" y="38.6">I2C1_SCL</text>
<text x="217.8" y="40.3">I2C2_SDA</text>
<text x="217.8" y="38.6">I2C1_SDA</text>
<text x="217.8" y="36.8">EHRPWM1B</text>
<text x="230.4" y="40.2">4</text>
<text x="230.4" y="38.4">4</text>
<text x="230.4" y="36.6">3</text>
<text x="230.4" y="42">4</text>
<text x="22.4" y="43.7">3,8</text>
<text x="27.7" y="45.5">4,10</text>
<text x="27.7" y="47.3">4,10</text>
<text x="29.5" y="42.1">MMC1_DAT4</text>
<text x="29.5" y="43.9">MMC1_DAT0</text>
<text x="34.8" y="45.7">LCD_VSYNC</text>
<text x="34.8" y="47.5">LCD_HSYNC</text>
<text x="100.6" y="43.7">GPIO1_29</text>
<text x="107.5" y="45.7">LCD_PCLK</text>
<text x="107.5" y="47.5">LCD_DE</text>
<text x="113" y="43.7">3</text>
<text x="120.2" y="45.5">4,10</text>
<text x="120.2" y="47.3">4,10</text>
<text x="145" y="45.5">4</text>
<text x="145" y="47.3">4</text>
<text x="145" y="43.7">3</text>
<text x="152.2" y="42.1">UART2_TXD</text>
<text x="152.2" y="43.9">GPIO1_17</text>
<text x="153.9" y="45.7">GPIO3_21</text>
<text x="153.9" y="47.5">GPIO3_19</text>
<text x="217.8" y="47.5">SPI1_CS0</text>
<text x="217.8" y="43.9">UART1_TXD</text>
<text x="217.8" y="42.1">UART2_RXD</text>
<text x="217.8" y="45.7">UART1_RXD</text>
<text x="230.4" y="47.3">4,10</text>
<text x="230.4" y="43.7">4</text>
<text x="230.4" y="45.5">4</text>
<text x="27.7" y="52.6">4,6,10</text>
<text x="27.7" y="49.1">4,6,10</text>
<text x="27.7" y="50.8">4,6,10</text>
<text x="34.8" y="52.8">LCD_DATA12</text>
<text x="34.8" y="49.2">LCD_DATA14</text>
<text x="34.8" y="51">LCD_DATA13</text>
<text x="107.5" y="49.2">LCD_DATA15</text>
<text x="107.5" y="51">LCD_DATA11</text>
<text x="107.5" y="52.8">LCD_DATA10</text>
<text x="120.2" y="49.1">4,6,10</text>
<text x="120.2" y="50.8">4,6,10</text>
<text x="120.2" y="52.6">4,6,10</text>
<text x="145" y="49.1">4,10</text>
<text x="145" y="52.6">4</text>
<text x="145" y="50.8">4,10</text>
<text x="152.2" y="51">SPI1_SCLK</text>
<text x="153.9" y="48.9">SPI1_D0</text>
<text x="157.5" y="52.8">AIN4</text>
<text x="217.8" y="49.2">SPI1_D1</text>
<text x="230.4" y="49.1">4</text>
<text x="27.7" y="54.4">4,6,10</text>
<text x="27.7" y="56.2">4,6,10</text>
<text x="27.7" y="58">4,6,10</text>
<text x="27.7" y="59.7">4,6,10</text>
<text x="34.8" y="54.6">LCD_DATA8</text>
<text x="34.8" y="56.3">LCD_DATA6</text>
<text x="34.8" y="58.1">LCD_DATA4</text>
<text x="34.8" y="59.9">LCD_DATA2</text>
<text x="107.5" y="59.9">LCD_DATA3</text>
<text x="107.5" y="58.1">LCD_DATA5</text>
<text x="107.5" y="56.3">LCD_DATA7</text>
<text x="107.5" y="54.6">LCD_DATA9</text>
<text x="120.2" y="59.7">4,6,10</text>
<text x="120.2" y="58">4,6,10</text>
<text x="120.2" y="56.2">4,6,10</text>
<text x="120.2" y="54.4">4,6,10</text>
<text x="145" y="54.4">4</text>
<text x="145" y="56.2">4</text>
<text x="145" y="58">4</text>
<text x="145" y="59.7">3</text>
<text x="152.2" y="59.9">CLKOUT2</text>
<text x="157.5" y="54.6">AIN6</text>
<text x="157.5" y="56.3">AIN2</text>
<text x="157.5" y="58.1">AIN0</text>
<text x="217.8" y="54.6">AIN5</text>
<text x="217.8" y="56.3">AIN3</text>
<text x="217.8" y="58.1">AIN1</text>
<text x="217.8" y="59.9">GPIO0_7</text>
<text x="230.4" y="54.4">4</text>
<text x="230.4" y="56.2">4</text>
<text x="230.4" y="58">4</text>
<text x="230.4" y="59.7">4</text>
<text x="27.7" y="61.5">4,6,10</text>
<text x="34.8" y="61.7">LCD_DATA0</text>
<text x="107.5" y="61.7">LCD_DATA1</text>
<text x="120.2" y="61.5">4,6,10</text>
<text x="178.8" y="95.3">2,4,10</text>
<text x="180.6" y="93.5">2,4,10</text>
<text x="187.7" y="95.5">I2C0_SDA</text>
<text x="188.1" y="93.7">I2C0_SCL</text>
<text x="227.3" y="103.5">WP</text>
<text x="41.9" y="120.2">3</text>
<text x="41.9" y="122">3</text>
<text x="43.7" y="123.7">3</text>
<text x="49.8" y="120.4">MMC0_DAT2</text>
<text x="49.8" y="122.1">MMC0_DAT3</text>
<text x="50.5" y="123.9">MMC0_CMD</text>
<text x="41.9" y="130.9">3</text>
<text x="43.7" y="127.3">3</text>
<text x="48.7" y="127.5">MMC0_CLKO</text>
<text x="49.8" y="131">MMC0_DAT0</text>
<text x="41.9" y="132.6">3</text>
<text x="49.8" y="132.8">MMC0_DAT1</text>
<text x="43.7" y="143.3">3,4</text>
<text x="51.4" y="143.6">MMC0_CD</text>
</g>
<g font-size="1.6" fill="#004080">
<text x="209.9" y="93.9">SCL</text>
<text x="209.9" y="95.6">SDA</text>
<text x="215.5" y="93.9">VCC</text>
<text x="215.7" y="99.2">VSS</text>
<text x="216.2" y="104.5">WP</text>
<text x="101.5" y="120.5">DAT2</text>
<text x="101.5" y="122.3">CD/DAT3</text>
<text x="101.5" y="124.1">CMD</text>
<text x="101.5" y="125.9">VDD</text>
<text x="114.8" y="124.1">GND3</text>
<text x="114.8" y="125.9">GND4</text>
<text x="115.7" y="120.5">GND</text>
<text x="117" y="122.3">CD</text>
<text x="101.5" y="127.6">CLOCK</text>
<text x="101.5" y="129.4">VSS</text>
<text x="101.5" y="131.2">DAT0</text>
<text x="114.8" y="127.6">GND5</text>
<text x="114.8" y="129.4">GND6</text>
<text x="114.8" y="131.2">GND7</text>
<text x="101.5" y="133">DAT1</text>
<text x="114.8" y="133">GND8</text>
</g>
<g font-size="1.3">
<text x="33" y="5.5">5</text>
<text x="86.4" y="5.5">4</text>
<text x="139.7" y="5.5">3</text>
<text x="193.1" y="5.5">2</text>
<text x="246.4" y="5.5">1</text>
<text x="5.1" y="28.2">D</text>
<text x="273.5" y="28.2">D</text>
<text x="5.1" y="70.4">C</text>
<text x="273.5" y="70.4">C</text>
<text x="5.1" y="112.7">B</text>
<text x="273.5" y="112.7">B</text>
<text x="5.1" y="154.9">A</text>
<text x="273.5" y="154.9">A</text>
<text x="33" y="176.2">5</text>
<text x="86.4" y="176.2">4</text>
<text x="139.7" y="176.2">3</text>
<text x="193.1" y="176.2">2</text>
<text x="246.4" y="176.2">1</text>
</g>
</svg>
